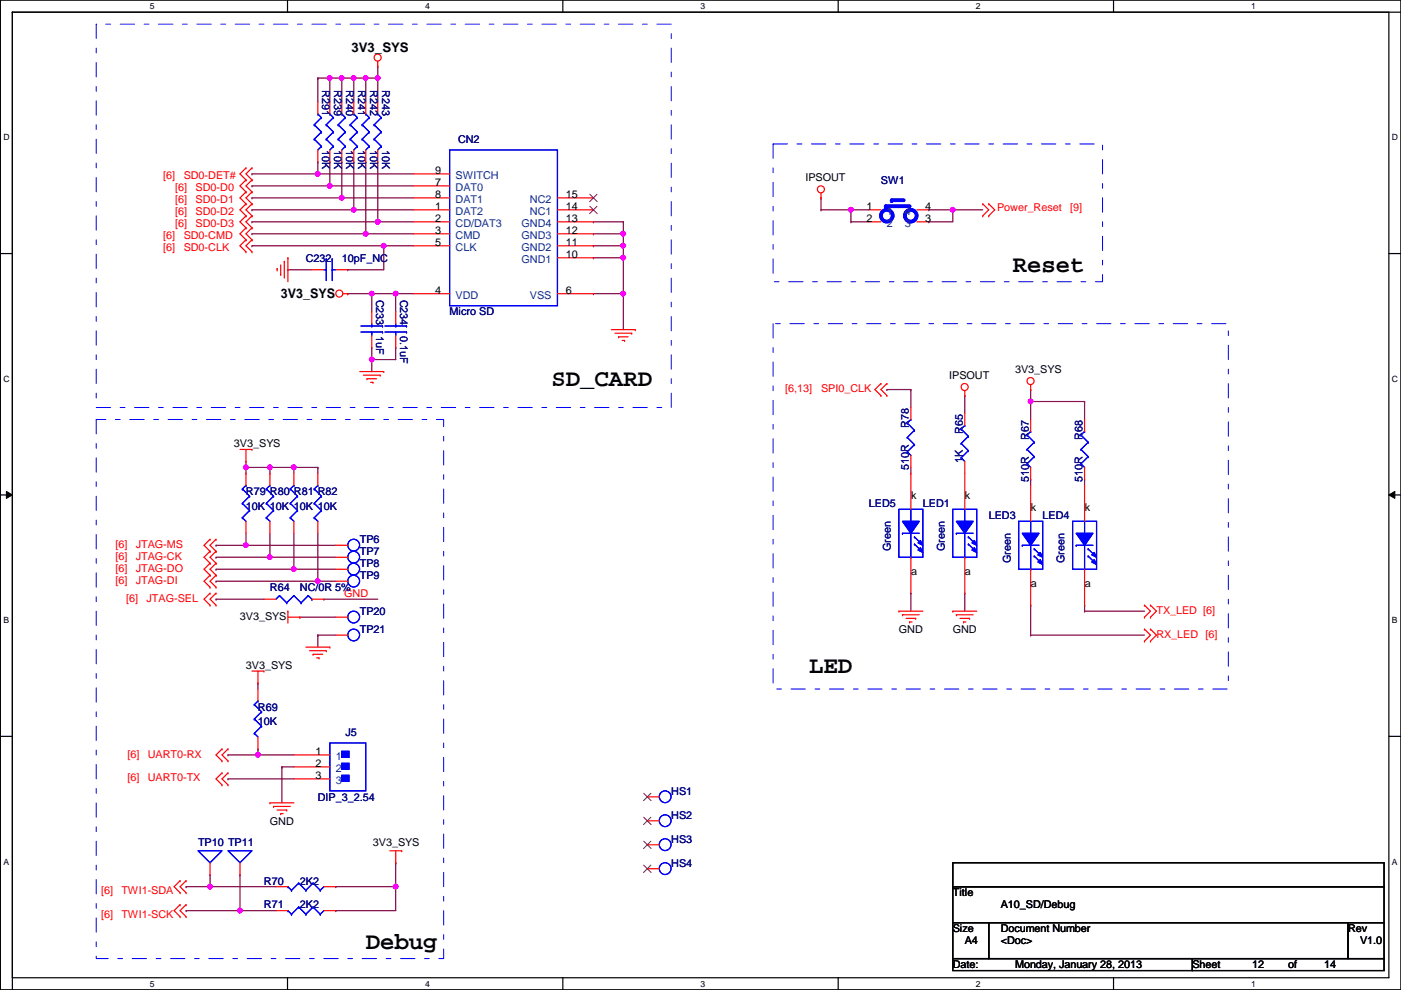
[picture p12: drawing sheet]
<svg xmlns="http://www.w3.org/2000/svg" width="297mm" height="210mm" viewBox="0 0 297 210" stroke-linecap="round" stroke-linejoin="round" font-family="sans-serif">
<path d="M.1 0h296.9v209.8h-296.9zM2.6 2.6h291.9v204.7h-291.9z" fill="none" stroke="#000" stroke-width=".25"/>
<g fill="#fff">
<path d="M31.8 .3h1v2h-1z"/>
<path d="M31.8 207.6h1v1.9h-1z"/>
</g>
<path d="M61 0v2.6M61 207.3v2.5" fill="none" stroke="#000" stroke-width=".25"/>
<g fill="#fff">
<path d="M90.1 .3h1v2h-1z"/>
<path d="M90.1 207.6h1v1.9h-1z"/>
</g>
<path d="M119.3 0v2.6M119.3 207.3v2.5" fill="none" stroke="#000" stroke-width=".25"/>
<g fill="#fff">
<path d="M148.5 .3h1v2h-1z"/>
<path d="M148.5 207.6h1v1.9h-1z"/>
</g>
<path d="M177.7 0v2.6M177.7 207.3v2.5" fill="none" stroke="#000" stroke-width=".25"/>
<g fill="#fff">
<path d="M206.9 .3h1v2h-1z"/>
<path d="M206.9 207.6h1v1.9h-1z"/>
</g>
<path d="M236.1 0v2.6M236.1 207.3v2.5" fill="none" stroke="#000" stroke-width=".25"/>
<g fill="#fff">
<path d="M265.3 .3h.9v2h-.9z"/>
<path d="M265.3 207.6h.9v1.9h-.9z"/>
<path d="M.7 28.2h1.3v1.9h-1.3z"/>
<path d="M295.1 28.2h1.3v1.9h-1.3z"/>
<path d="M.7 79.3h1.3v2h-1.3z"/>
<path d="M295.1 79.3h1.3v2h-1.3z"/>
</g>
<path d="M.1 53.8h2.5M294.5 53.8h2.5" fill="none" stroke="#000" stroke-width=".25"/>
<g fill="#fff">
<path d="M.7 130.5h1.2v2h-1.2z"/>
<path d="M295.1 130.5h1.2v2h-1.2z"/>
</g>
<path d="M.1 104.9h2.5M294.5 104.9h2.5" fill="none" stroke="#000" stroke-width=".25"/>
<path d="M1.4 104.2l1.2 .7-1.2 .8zM294.5 104.9l1.2-.7v1.5z" fill="#000"/>
<path d="M1.4 104.2l1.2 .7-1.2 .8zM294.5 104.9l1.2-.7v1.5z" fill="none" stroke="#000" stroke-width=".21"/>
<g fill="#fff">
<path d="M.7 181.7h1.2v2h-1.2z"/>
<path d="M295.1 181.7h1.2v2h-1.2z"/>
</g>
<path d="M.1 156.1h2.5M294.5 156.1h2.5" fill="none" stroke="#000" stroke-width=".25"/>
<path d="M52.2 115.6h.1M52.2 115.6h19M45.8 127h.1M45.8 127h10.2M62.3 120.7h.1M62.3 120.7h8.9M67.4 123.2h.1M67.4 123.2h3.8M68.7 127h.1M68.7 127h11.4" fill="none" stroke="#800040" stroke-width=".25"/>
<circle cx="52.1" cy="115.6" r=".49" fill="#f0f"/>
<circle cx="52.1" cy="115.6" r=".49" fill="none" stroke="#f0f" stroke-width=".25"/>
<path d="M57.2 118.2h.1M57.2 118.2h14M54.7 160.1h.1M54.7 160.1h7.6" fill="none" stroke="#800040" stroke-width=".25"/>
<circle cx="54.7" cy="160" r=".49" fill="#f0f"/>
<circle cx="54.7" cy="160" r=".49" fill="none" stroke="#f0f" stroke-width=".25"/>
<g fill="none" stroke="#800040" stroke-width=".25">
<path d="M204.6 83.9h.1M204.6 83.9v3.8M218.5 85.1h.1M218.5 85.1h11.5M230 101.6h.1M230 101.6v1.3M204.6 125.8h.1M204.6 125.8v3.8M54.7 158.8h.1M54.7 144.8h.1M54.7 144.8v1.3M54.7 158.8v1.3h-6.4"/>
<path d="M48.3 165.1h.1M48.3 160.1h.1M48.3 165.1h14M59.8 162.6h.1M59.8 162.6h2.5M59.8 162.6v7.6"/>
</g>
<circle cx="218.5" cy="85.1" r=".49" fill="#f0f"/>
<circle cx="218.5" cy="85.1" r=".49" fill="none" stroke="#f0f" stroke-width=".25"/>
<g fill="none" stroke="#800040" stroke-width=".25">
<path d="M218.5 82.6h.1M218.5 85.1h.1M218.5 82.6v6.3M230 85.1h.1M230 85.1v3.8M218.5 101.6h.1M218.5 101.6v1.3M218.5 128.3h.1M218.5 134.7h.1M218.5 128.3v6.4M218.5 134.7h24.2M230 128.3h.1"/>
<path d="M230 129.6h.1M230 128.3v1.3M230 129.6h12.7M44.5 188h.1M44.5 188h14M71.2 193.1h.1M71.2 193.1h12.7M83.9 182.9h.1M83.9 182.9v5.1"/>
</g>
<circle cx="44.5" cy="188" r=".49" fill="#f0f"/>
<circle cx="44.5" cy="188" r=".49" fill="none" stroke="#f0f" stroke-width=".25"/>
<path d="M50.9 193.1h.1M50.9 193.1h7.6M71.2 188h.1M71.2 188h12.7" fill="none" stroke="#800040" stroke-width=".25"/>
<circle cx="83.9" cy="188" r=".49" fill="#f0f"/>
<circle cx="83.9" cy="188" r=".49" fill="none" stroke="#f0f" stroke-width=".25"/>
<path d="M39.5 188h.1M44.5 185.5h.1M44.5 185.5v2.5h-5M50.9 185.5h.1M50.9 185.5v7.6M83.9 188h.1M83.9 188v5.1" fill="none" stroke="#800040" stroke-width=".25"/>
<circle cx="50.9" cy="193.1" r=".49" fill="#f0f"/>
<circle cx="50.9" cy="193.1" r=".49" fill="none" stroke="#f0f" stroke-width=".25"/>
<path d="M174.1 42h.1M174.1 42v2.5M180.4 47h.1M180.4 44.5h.1M180.4 47h3.8M180.4 44.5v2.5M180.4 44.5h3.8M39.5 193.1h.1M39.5 193.1h11.4" fill="none" stroke="#800040" stroke-width=".25"/>
<circle cx="180.4" cy="44.5" r=".49" fill="#f0f"/>
<circle cx="180.4" cy="44.5" r=".49" fill="none" stroke="#f0f" stroke-width=".25"/>
<path d="M174.1 44.5h.1M174.1 44.5h6.3M202 44.5h.1M202 44.5h6.4" fill="none" stroke="#800040" stroke-width=".25"/>
<circle cx="202" cy="44.5" r=".49" fill="#f0f"/>
<circle cx="202" cy="44.5" r=".49" fill="none" stroke="#f0f" stroke-width=".25"/>
<path d="M132.2 54.7h.1M132.2 54.7v7.6M196.9 47h.1M202 44.5h.1M202 44.5v2.5h-5.1M83.9 73.7h.1M83.9 73.7v2.5" fill="none" stroke="#800040" stroke-width=".25"/>
<circle cx="132.1" cy="54.6" r=".49" fill="#f0f"/>
<circle cx="132.1" cy="54.6" r=".49" fill="none" stroke="#f0f" stroke-width=".25"/>
<path d="M67.4 34.3h.1M67.4 36.9h.1M67.4 34.3v2.6M67.4 36.9h20.3" fill="none" stroke="#800040" stroke-width=".25"/>
<circle cx="67.4" cy="36.8" r=".49" fill="#f0f"/>
<circle cx="67.4" cy="36.8" r=".49" fill="none" stroke="#f0f" stroke-width=".25"/>
<path d="M69.9 16.6h.1M69.9 16.6h7.7M72.5 16.6h.1M75 16.6h.1M80.1 14h.1M80.1 14v2.6" fill="none" stroke="#800040" stroke-width=".25"/>
<circle cx="69.9" cy="16.5" r=".49" fill="#f0f"/>
<circle cx="69.9" cy="16.5" r=".49" fill="none" stroke="#f0f" stroke-width=".25"/>
<path d="M77.6 16.6h.1M77.6 16.6h2.5" fill="none" stroke="#800040" stroke-width=".25"/>
<circle cx="80.1" cy="16.5" r=".49" fill="#f0f"/>
<circle cx="80.1" cy="16.5" r=".49" fill="none" stroke="#f0f" stroke-width=".25"/>
<circle cx="77.5" cy="16.5" r=".49" fill="#f0f"/>
<circle cx="77.5" cy="16.5" r=".49" fill="none" stroke="#f0f" stroke-width=".25"/>
<path d="M81.4 52.1h.1M81.4 52.1h6.3" fill="none" stroke="#800040" stroke-width=".25"/>
<circle cx="81.3" cy="52.1" r=".49" fill="#f0f"/>
<circle cx="81.3" cy="52.1" r=".49" fill="none" stroke="#f0f" stroke-width=".25"/>
<path d="M80.1 34.3h.1M80.1 34.3v12.7" fill="none" stroke="#800040" stroke-width=".25"/>
<circle cx="80.1" cy="47" r=".49" fill="#f0f"/>
<circle cx="80.1" cy="47" r=".49" fill="none" stroke="#f0f" stroke-width=".25"/>
<path d="M69.9 34.3h.1M69.9 34.3v5.1M77.6 34.3h.1M77.6 34.3v15.3M73.7 57.2h.1M73.7 57.2h7.7M77.6 49.6h.1M77.6 49.6h10.1M80.1 47h.1M80.1 47h7.6" fill="none" stroke="#800040" stroke-width=".25"/>
<circle cx="77.5" cy="49.5" r=".49" fill="#f0f"/>
<circle cx="77.5" cy="49.5" r=".49" fill="none" stroke="#f0f" stroke-width=".25"/>
<path d="M69.9 39.4h.1M69.9 39.4h17.8M72.5 34.3h.1M72.5 34.3v7.7M72.5 42h.1M72.5 42h15.2M83.9 62.3h.1M83.9 62.3h3.8" fill="none" stroke="#800040" stroke-width=".25"/>
<circle cx="72.4" cy="41.9" r=".49" fill="#f0f"/>
<circle cx="72.4" cy="41.9" r=".49" fill="none" stroke="#f0f" stroke-width=".25"/>
<path d="M75 34.3h.1M75 34.3v10.2M75 44.5h.1M75 44.5h12.7" fill="none" stroke="#800040" stroke-width=".25"/>
<circle cx="75" cy="44.5" r=".49" fill="#f0f"/>
<circle cx="75" cy="44.5" r=".49" fill="none" stroke="#f0f" stroke-width=".25"/>
<path d="M53.4 39.4h.1M53.4 39.4h16.5" fill="none" stroke="#800040" stroke-width=".25"/>
<circle cx="69.9" cy="39.4" r=".49" fill="#f0f"/>
<circle cx="69.9" cy="39.4" r=".49" fill="none" stroke="#f0f" stroke-width=".25"/>
<path d="M53.4 42h.1M53.4 44.5h.1M53.4 47h.1M53.4 42h19.1M53.4 44.5h21.6M53.4 47h26.7" fill="none" stroke="#800040" stroke-width=".25"/>
<circle cx="80.1" cy="47" r=".49" fill="#f0f"/>
<circle cx="80.1" cy="47" r=".49" fill="none" stroke="#f0f" stroke-width=".25"/>
<path d="M69.9 16.6h.1M69.9 16.6v5M72.5 16.6h.1M72.5 16.6v5M53.4 49.6h.1M53.4 52.1h.1M53.4 49.6h24.2M53.4 52.1h28" fill="none" stroke="#800040" stroke-width=".25"/>
<circle cx="72.4" cy="16.5" r=".49" fill="#f0f"/>
<circle cx="72.4" cy="16.5" r=".49" fill="none" stroke="#f0f" stroke-width=".25"/>
<path d="M81.4 52.1h.1M81.4 52.1v5.1M73.7 62.3h.1M73.7 62.3h5.1M78.8 76.2h.1M78.8 76.2v2.6" fill="none" stroke="#800040" stroke-width=".25"/>
<circle cx="78.8" cy="62.2" r=".49" fill="#f0f"/>
<circle cx="78.8" cy="62.2" r=".49" fill="none" stroke="#f0f" stroke-width=".25"/>
<path d="M80.1 16.6h.1M80.1 16.6v5M83.9 62.3h.1M83.9 62.3v3.8" fill="none" stroke="#800040" stroke-width=".25"/>
<circle cx="83.9" cy="62.2" r=".49" fill="#f0f"/>
<circle cx="83.9" cy="62.2" r=".49" fill="none" stroke="#f0f" stroke-width=".25"/>
<path d="M67.4 16.6h.1M67.4 16.6v5M67.4 16.6h2.5M125.8 47h.1M125.8 47h6.4M132.2 49.6h.1M132.2 49.6v2.5M78.8 62.3h.1M78.8 62.3v3.8" fill="none" stroke="#800040" stroke-width=".25"/>
<circle cx="132.1" cy="49.5" r=".49" fill="#f0f"/>
<circle cx="132.1" cy="49.5" r=".49" fill="none" stroke="#f0f" stroke-width=".25"/>
<path d="M125.8 52.1h.1M125.8 52.1h6.4M132.2 62.3h.1M132.2 62.3v7.6" fill="none" stroke="#800040" stroke-width=".25"/>
<circle cx="132.1" cy="62.2" r=".49" fill="#f0f"/>
<circle cx="132.1" cy="62.2" r=".49" fill="none" stroke="#f0f" stroke-width=".25"/>
<path d="M125.8 49.6h.1M125.8 54.7h.1M132.2 47h.1M132.2 52.1h.1M132.2 47v2.6h-6.4M132.2 52.1v2.6h-6.4M125.8 62.3h.1M125.8 62.3h6.4" fill="none" stroke="#800040" stroke-width=".25"/>
<circle cx="132.1" cy="52.1" r=".49" fill="#f0f"/>
<circle cx="132.1" cy="52.1" r=".49" fill="none" stroke="#f0f" stroke-width=".25"/>
<path d="M75 16.6h.1M75 16.6v5M78.8 62.3h.1M78.8 62.3h5.1" fill="none" stroke="#800040" stroke-width=".25"/>
<circle cx="75" cy="16.5" r=".49" fill="#f0f"/>
<circle cx="75" cy="16.5" r=".49" fill="none" stroke="#f0f" stroke-width=".25"/>
<path d="M77.6 16.6h.1M77.6 16.6v5M53.4 36.9h.1M53.4 36.9h14M196.9 44.5h.1M196.9 44.5h5.1M78.8 73.7h.1M78.8 76.2h.1M78.8 73.7v2.5M78.8 76.2h5.1" fill="none" stroke="#800040" stroke-width=".25"/>
<circle cx="78.8" cy="76.2" r=".49" fill="#f0f"/>
<circle cx="78.8" cy="76.2" r=".49" fill="none" stroke="#f0f" stroke-width=".25"/>
<g fill="none" stroke="#800040" stroke-width=".25">
<path d="M61 57.2h.1M61 57.2h5.1M188 82.6h.1M188 82.6h5.1M193.1 82.6h.1M193.1 82.6v3.8M193.1 99.1v1.3M45.8 115.6h.1M45.8 115.6h6.4M52.2 115.6h.1M52.2 113.1v2.5M57.2 118.2h.1"/>
<path d="M57.2 113.1v5.1M193.1 100.4h.1M63.6 130.9h.1M63.6 130.9h7.6M67.4 134.7h.1M67.4 134.7h3.8M67.4 134.7v2.5M193.1 125.8h.1M193.1 125.8v3.8"/>
</g>
<circle cx="57.2" cy="118.1" r=".49" fill="#f0f"/>
<circle cx="57.2" cy="118.1" r=".49" fill="none" stroke="#f0f" stroke-width=".25"/>
<path d="M45.8 118.2h.1M45.8 118.2h11.4M62.3 113.1v7.6M62.3 120.7h.1" fill="none" stroke="#800040" stroke-width=".25"/>
<circle cx="62.3" cy="120.7" r=".49" fill="#f0f"/>
<circle cx="62.3" cy="120.7" r=".49" fill="none" stroke="#f0f" stroke-width=".25"/>
<path d="M67.4 113.1v10.1M45.8 120.7h.1M45.8 120.7h16.5M67.4 123.2h.1" fill="none" stroke="#800040" stroke-width=".25"/>
<circle cx="67.4" cy="123.2" r=".49" fill="#f0f"/>
<circle cx="67.4" cy="123.2" r=".49" fill="none" stroke="#f0f" stroke-width=".25"/>
<path d="M52.2 99.1h.1M52.2 97.8v1.3M52.2 99.1h5M45.8 123.2h.1M45.8 123.2h21.6" fill="none" stroke="#800040" stroke-width=".25"/>
<circle cx="57.2" cy="99.1" r=".49" fill="#f0f"/>
<circle cx="57.2" cy="99.1" r=".49" fill="none" stroke="#f0f" stroke-width=".25"/>
<circle cx="52.1" cy="99.1" r=".49" fill="#f0f"/>
<circle cx="52.1" cy="99.1" r=".49" fill="none" stroke="#f0f" stroke-width=".25"/>
<path d="M52.2 99.1v1.3M57.2 99.1h.1M57.2 99.1v1.3M57.2 99.1h10.2M62.3 99.1h.1M62.3 99.1v1.3M67.4 99.1h.1M67.4 99.1v1.3M52.2 100.4h.1M57.2 100.4h.1" fill="none" stroke="#800040" stroke-width=".25"/>
<circle cx="62.3" cy="99.1" r=".49" fill="#f0f"/>
<circle cx="62.3" cy="99.1" r=".49" fill="none" stroke="#f0f" stroke-width=".25"/>
<g fill="none" stroke="#f00" stroke-width=".25">
<path d="M80.1 14h.1M80.1 13v1M52.2 35.6h.1M52.2 38.1h.1M52.2 35.6l-1.3 1.3 1.3 1.2M52.2 38.1l-1.3 1.3 1.3 1.3M53.4 35.6h.1M53.4 38.1h.1M53.4 35.6l-1.2 1.3 1.2 1.2M53.4 38.1l-1.2 1.3 1.2 1.3M72.5 21.6v2.6M72.5 31.8v2.5"/>
<path d="M52.2 40.7h.1M52.2 43.2h.1M52.2 45.8h.1M52.2 48.3h.1M52.2 50.8h.1M52.2 53.4h.1M52.2 40.7l-1.3 1.3 1.3 1.2M52.2 43.2l-1.3 1.3 1.3 1.3M52.2 45.8l-1.3 1.2 1.3 1.3M52.2 48.3l-1.3 1.3 1.3 1.2M52.2 50.8l-1.3 1.3 1.3 1.3M53.4 40.7h.1"/>
<path d="M53.4 43.2h.1M53.4 45.8h.1M53.4 48.3h.1M53.4 50.8h.1M53.4 53.4h.1M53.4 40.7l-1.2 1.3 1.2 1.2M53.4 43.2l-1.2 1.3 1.2 1.3M53.4 45.8l-1.2 1.2 1.2 1.3M53.4 48.3l-1.2 1.3 1.2 1.2M53.4 50.8l-1.2 1.3 1.2 1.3M58.8 56.9h.1M58.8 56.9v.5"/>
<path d="M59.5 58.2h.1M59.5 56.2v2M60.3 55.4h.1M60.3 55.4v3.6M61 54.7h.1M61 54.7v5M174.1 42h.1M174.1 40.9v1.1M208.4 45.8h.1M208.4 43.2h.1M208.4 43.2l1.2 1.3-1.2 1.3M209.6 45.8h.1"/>
<path d="M209.6 43.2h.1M209.6 43.2l1.3 1.3-1.3 1.3M72.7 62.3h1M73.7 62.3h.1M76.3 78.8h5.1M77 79.5h3.6M80.6 79.5h.1M81.4 78.8h.1M129.6 69.9h5.1M130.4 70.7h3.5M131.1 71.4h.1M131.1 71.4h2.1"/>
<path d="M131.9 72.2h.5M132.4 72.2h.1M133.9 70.7h.1M134.7 69.9h.1M50.9 95.3h2.5M52.2 97.8h.1M52.2 95.3v2.5M53.4 95.3h.1M77.8 80.3h.1M77.8 80.3h2M78.6 81.1h.5M79.1 81.1h.1"/>
<path d="M186.8 83.9h.1M186.8 81.3h.1M186.8 81.3l-1.3 1.3 1.3 1.3M188 83.9h.1M188 81.3h.1M188 81.3l-1.2 1.3 1.2 1.3M204.6 83.9h.1M204.6 82.8v1.1M204.6 87.7v2.5M204.6 97.8v2.6M218.5 82.6h.1M218.5 81.6v1"/>
<path d="M218.5 88.9v2.6M218.5 99.1v2.5M44.5 119.4h.1M44.5 116.9h.1M44.5 114.3h.1M44.5 119.4l-1.2 1.3 1.2 1.3M44.5 116.9l-1.2 1.3 1.2 1.2M44.5 114.3l-1.2 1.3 1.2 1.3M45.8 119.4h.1M45.8 116.9h.1M45.8 114.3h.1M45.8 119.4l-1.3 1.3 1.3 1.3"/>
<path d="M45.8 116.9l-1.3 1.3 1.3 1.2M45.8 114.3l-1.3 1.3 1.3 1.3M52.2 100.4v2.5M52.2 110.5v2.6M71.2 115.6h2.5M44.5 125.8h.1M44.5 128.3h.1M44.5 124.5h.1M44.5 122h.1M44.5 125.8l-1.2 1.2 1.2 1.3M44.5 122l-1.2 1.2 1.2 1.3M45.8 125.8h.1"/>
<path d="M45.8 128.3h.1M45.8 124.5h.1M45.8 122h.1M45.8 125.8l-1.3 1.2 1.3 1.3M45.8 122l-1.3 1.2 1.3 1.3M61 129.6h.1M61 129.6v2.5M61 130.9h2.6M63.6 130.9h.1M64.9 137.2h5M65.6 138h3.6M66.4 138.7h.1"/>
<path d="M66.4 138.7h2M67.1 139.5h.5M67.6 139.5h.1M69.2 138h.1M69.9 137.2h.1M190.6 129.6h.1M190.6 129.6h5.1M191.3 130.3h.1M191.3 130.3h3.6M192.1 131.1h2M192.9 131.9h.1M192.9 131.9h.5"/>
<path d="M194.1 131.1h.1M202 129.6h.1M202 129.6h5.1M202.8 130.3h.1M202.8 130.3h3.5M203.5 131.1h2.1M204.3 131.9h.1M204.3 131.9h.5M205.6 131.1h.1M242.7 130.9h.1M242.7 128.3h.1M242.7 135.9h.1"/>
<path d="M242.7 133.4h.1M242.7 128.3l1.2 1.3-1.2 1.3M242.7 133.4l1.2 1.3-1.2 1.2M243.9 130.9h.1M243.9 128.3h.1M243.9 135.9h.1M243.9 133.4h.1M243.9 128.3l1.3 1.3-1.3 1.3M243.9 133.4l1.3 1.3-1.3 1.2M47.1 158.8h.1M47.1 158.8l-1.3 1.3 1.3 1.2M48.3 158.8h.1"/>
<path d="M48.3 158.8l-1.2 1.3 1.2 1.2M53.4 142.3h2.6M54.7 144.8h.1M54.7 142.3v2.5M56 142.3h.1M47.1 161.3h.1M47.1 166.4h.1M47.1 163.9h.1M47.1 163.9l-1.3 1.2 1.3 1.3M48.3 161.3h.1M48.3 166.4h.1M48.3 163.9h.1"/>
<path d="M48.3 163.9l-1.2 1.2 1.2 1.3M57.2 170.2h.1M57.2 170.2h5.1M58 171h.1M58 171h3.5M58.8 171.7h2M59.5 172.5h.1M59.5 172.5h.5M60.8 171.7h.1M137.2 179.1h2.6M38.2 186.7h.1M38.2 189.3h.1"/>
<path d="M38.2 191.8h.1M38.2 194.4h.1M38.2 186.7l-1.3 1.3 1.3 1.3M38.2 191.8l-1.3 1.3 1.3 1.3M39.5 186.7h.1M39.5 189.3h.1M39.5 191.8h.1M39.5 194.4h.1M39.5 186.7l-1.3 1.3 1.3 1.3M39.5 191.8l-1.3 1.3 1.3 1.3M82.6 180.4h2.6M83.9 182.9h.1"/>
<path d="M83.9 180.4v2.5M85.2 180.4h.1"/>
<circle cx="80.1" cy="12.2" r=".75"/>
<circle cx="174" cy="40.1" r=".75"/>
<circle cx="71.9" cy="62.2" r=".75"/>
<circle cx="204.5" cy="82.1" r=".75"/>
<circle cx="218.5" cy="80.8" r=".75"/>
</g>
<path d="M2.6 2.6h.1M2.6 2.6v207.3M2.6 2.6h294.5M202 182.9h91.5v5.1h-91.5zM202 188h91.5v7.6h-91.5zM202 195.6h7.6v7.6h-7.6zM209.6 195.6h76.2v7.6h-76.2zM285.8 195.6h7.7v7.6h-7.7zM202 203.2h50.8v2.6h-50.8zM252.8 203.2h40.7v2.6h-40.7z" fill="none" stroke="#000" stroke-width=".25"/>
<path d="M20.4 5.1h121.9v81.3h-121.9zM163.9 30.5h69.9v29.2h-69.9zM163.9 68.6h96.5v77.5h-96.5zM20.4 88.9h73.7v114.3h-73.7z" fill="none" stroke="#00f" stroke-width=".21" stroke-dasharray="3 2 1 2"/>
<g fill="none" stroke="#00f" stroke-width=".25">
<path d="M71.7 29.5h.1M71.7 26.5h.1M71.7 29.5l1.5 1.5M71.7 26.5l1.5 1.5M72.5 24.2h.1M72.5 24.2l.7 .7M73.2 31h.1M73.2 28h.1M73.2 24.9h.1M73.2 31l-.7 .8M73.2 28l-1.5 1.5M73.2 24.9l-1.5 1.6"/>
<path d="M203.8 97.1h.1M203.8 94h.1M203.8 91h.1M203.8 97.1l.8 .7M203.8 94l1.5 1.5M203.8 91l1.5 1.5M204.6 90.2h.1M204.6 90.2l-.8 .8M205.3 95.5h.1M205.3 92.5h.1M205.3 95.5l-1.5 1.6M205.3 92.5l-1.5 1.5"/>
<path d="M217.8 98.3h.1M217.8 95.3h.1M217.8 92.2h.1M217.8 98.3l.7 .8M217.8 95.3l1.5 1.5M217.8 92.2l1.5 1.6M218.5 91.5h.1M218.5 91.5l-.7 .7M219.3 96.8h.1M219.3 93.8h.1M219.3 96.8l-1.5 1.5M219.3 93.8l-1.5 1.5"/>
<path d="M51.4 109.8h.1M51.4 106.7h.1M51.4 103.7h.1M51.4 109.8l.8 .7M51.4 106.7l1.5 1.5M51.4 103.7l1.5 1.5M52.2 102.9h.1M52.2 102.9l-.8 .8M52.9 108.2h.1M52.9 105.2h.1M52.9 108.2l-1.5 1.6M52.9 105.2l-1.5 1.5"/>
<circle cx="75" cy="115.6" r="1.25"/>
<circle cx="141" cy="179.1" r="1.25"/>
</g>
<path d="M136.5 178.4l1.5 1.5M138 178.4l-1.6 1.5" fill="none" stroke="#804000" stroke-width=".21"/>
<path d="M187.8 43.7h5.1" fill="none" stroke="#00f" stroke-width=".76"/>
<circle cx="187.8" cy="43.7" r=".38" fill="#00f"/>
<path d="M189.1 42.5h2.5" fill="none" stroke="#00f" stroke-width=".76"/>
<circle cx="189.1" cy="42.5" r=".38" fill="#00f"/>
<g fill="none" stroke="#00f" stroke-width=".76">
<path d="M187.8 43.7h5.1"/>
<circle cx="188" cy="45.7" r="1.25"/>
<circle cx="193.1" cy="45.7" r="1.25"/>
</g>
<circle cx="187.8" cy="43.7" r=".38" fill="#00f"/>
<path d="M189.1 42.5h2.5" fill="none" stroke="#00f" stroke-width=".76"/>
<circle cx="189.1" cy="42.5" r=".38" fill="#00f"/>
<g fill="none" stroke="#00f" stroke-width=".76">
<circle cx="188" cy="45.7" r="1.25"/>
<circle cx="193.1" cy="45.7" r="1.25"/>
</g>
<g fill="none" stroke="#f00" stroke-width=".25">
<path d="M87.7 39.4h7.6M87.7 36.9h7.6M66.1 57.2h2.6M71.2 57.2h2.5M87.7 47h7.6M87.7 44.5h7.6M87.7 49.6h7.6M87.7 52.1h7.6M87.7 42h7.6M118.2 47h7.6M118.2 44.5h7.6M118.2 49.6h7.6"/>
<path d="M118.2 52.1h7.6M118.2 42h7.6M118.2 54.7h7.6M184.2 47h2.6M184.2 44.5h2.6M194.4 47h2.5M194.4 44.5h2.5M87.7 62.3h7.6M118.2 62.3h7.6M57.2 100.4v2.5M57.2 110.5v2.6M71.2 120.7h2.5"/>
<path d="M137.2 169h2.6M44.5 182.9v2.6"/>
</g>
<g fill="none" stroke="#00f" stroke-width=".25">
<path d="M95.3 31.8h22.9v33h-22.9zM68.7 57.2h.5M69.2 57.2h.1M69.2 54.9h.1M69.2 54.9v4.6M70.4 54.9h.1M70.4 57.2h.1M70.4 57.2h.8M70.4 54.9v4.6M56.5 109.8h.1M56.5 106.7h.1M56.5 103.7h.1"/>
<path d="M56.5 109.8l.7 .7M56.5 106.7l1.5 1.5M56.5 103.7l1.5 1.5M57.2 102.9h.1M57.2 102.9l-.7 .8M58 108.2h.1M58 105.2h.1M58 108.2l-1.5 1.6M58 105.2l-1.5 1.5M191.3 113.1h.1M191.3 113.1h3.6M193.1 110.5h.1"/>
<path d="M193.1 118.2h.1M193.1 108v2.5M193.1 113.1v5.1M42 180.4h5.1l-2.6 2.5z"/>
<circle cx="75" cy="120.7" r="1.25"/>
<circle cx="141" cy="168.9" r="1.25"/>
</g>
<path d="M125 43.7l1.6 1.6M125 41.2l1.6 1.6M126.6 43.7l-1.6 1.6M126.6 41.2l-1.6 1.6M136.5 168.2l1.5 1.6M138 168.2l-1.6 1.6" fill="none" stroke="#804000" stroke-width=".21"/>
<path d="M191.3 110.5h3.6l-1.8 2.6z" fill-rule="evenodd" fill="#00f"/>
<path d="M191.3 110.5h3.6l-1.8 2.6z" fill="none" stroke="#00f" stroke-width=".25"/>
<path d="M194.6 116.6l.6-.5 .5 1z" fill-rule="evenodd" fill="#00f"/>
<path d="M194.6 116.6l.6-.5 .5 1z" fill="none" stroke="#00f" stroke-width=".25"/>
<path d="M195.2 114.6l.5 1-1.1-.5z" fill-rule="evenodd" fill="#00f"/>
<path d="M190.6 108h5.1v10.2h-5.1zM191.3 113.1h.1M191.3 113.1h3.6M193.1 110.5h.1M193.1 118.2h.1M193.1 108v2.5M193.1 113.1v5.1M193.9 113.8h.1M193.9 115.4h.1M193.9 113.8l1.5 1.6M193.9 115.4l1.5 1.5M195.2 114.6l.5 1-1.1-.5z" fill="none" stroke="#00f" stroke-width=".25"/>
<path d="M191.3 110.5h3.6l-1.8 2.6z" fill-rule="evenodd" fill="#00f"/>
<path d="M191.3 110.5h3.6l-1.8 2.6z" fill="none" stroke="#00f" stroke-width=".25"/>
<path d="M194.6 116.6l.6-.5 .5 1z" fill-rule="evenodd" fill="#00f"/>
<path d="M194.6 116.6l.6-.5 .5 1z" fill="none" stroke="#00f" stroke-width=".25"/>
<path d="M195.2 114.6l.5 1-1.1-.5z" fill-rule="evenodd" fill="#00f"/>
<g fill="none" stroke="#00f" stroke-width=".25">
<path d="M229.2 98.3h.1M229.2 95.3h.1M229.2 92.2h.1M229.2 98.3l.8 .8M229.2 95.3l1.5 1.5M229.2 92.2l1.5 1.6M230 91.5h.1M230 91.5l-.8 .7M230.7 96.8h.1M230.7 93.8h.1M230.7 96.8l-1.5 1.5M230.7 93.8l-1.5 1.5"/>
<path d="M190.6 108h5.1v10.2h-5.1zM193.9 113.8h.1M193.9 115.4h.1M193.9 113.8l1.5 1.6M193.9 115.4l1.5 1.5M195.2 114.6l.5 1-1.1-.5zM61 193.1h.1M61 193.1l.8 .7M61.8 193.8h.1M63.3 192.3h.1M63.3 192.3l1.6 1.5M63.3 192.3l-1.5 1.5"/>
<path d="M64.9 193.8h.1M66.4 192.3h.1M66.4 192.3l1.5 1.5M66.4 192.3l-1.5 1.5M67.9 193.8h.1M68.7 193.1l-.8 .7"/>
</g>
<path d="M230 88.9v2.6M230 99.1v2.5M193.1 100.4v7.6M193.1 118.2v7.6M58.5 193.1h2.5M68.7 193.1h2.5" fill="none" stroke="#f00" stroke-width=".25"/>
<path d="M72.5 159.3h1.5v1.3h-1.5z" fill-rule="evenodd" fill="#00f"/>
<path d="M72.5 159.3h1.5v1.3h-1.5z" fill="none" stroke="#00f" stroke-width=".25"/>
<path d="M72.5 161.8h1.5v1.3h-1.5z" fill-rule="evenodd" fill="#00f"/>
<path d="M72.5 161.8h1.5v1.3h-1.5z" fill="none" stroke="#00f" stroke-width=".25"/>
<path d="M72.5 164.4h1.5v1.3h-1.5z" fill-rule="evenodd" fill="#00f"/>
<path d="M69.9 157.5h7.7v10.2h-7.7zM72.5 164.4h1.5v1.3h-1.5z" fill="none" stroke="#00f" stroke-width=".25"/>
<path d="M72.5 159.3h1.5v1.3h-1.5z" fill-rule="evenodd" fill="#00f"/>
<path d="M72.5 159.3h1.5v1.3h-1.5z" fill="none" stroke="#00f" stroke-width=".25"/>
<path d="M72.5 161.8h1.5v1.3h-1.5z" fill-rule="evenodd" fill="#00f"/>
<path d="M72.5 161.8h1.5v1.3h-1.5z" fill="none" stroke="#00f" stroke-width=".25"/>
<path d="M72.5 164.4h1.5v1.3h-1.5z" fill-rule="evenodd" fill="#00f"/>
<path d="M216.7 115.6h.1M216.7 115.6h3.6M218.5 113.1h.1M218.5 110.5v2.6M218.5 115.6v5.1M218.5 120.7h.1M69.9 157.5h7.7v10.2h-7.7zM72.5 164.4h1.5v1.3h-1.5z" fill="none" stroke="#00f" stroke-width=".25"/>
<path d="M62.3 160.1h7.6M62.3 162.6h7.6M62.3 165.1h7.6" fill="none" stroke="#f00" stroke-width=".25"/>
<path d="M216.7 113.1h3.6l-1.8 2.5z" fill-rule="evenodd" fill="#00f"/>
<path d="M216.7 113.1h3.6l-1.8 2.5z" fill="none" stroke="#00f" stroke-width=".25"/>
<path d="M220 119.2l.6-.5 .5 1z" fill-rule="evenodd" fill="#00f"/>
<path d="M220 119.2l.6-.5 .5 1z" fill="none" stroke="#00f" stroke-width=".25"/>
<path d="M220.6 117.1l.5 1.1-1.1-.6z" fill-rule="evenodd" fill="#00f"/>
<path d="M216 110.5h5.1v10.2h-5.1zM216.7 115.6h.1M216.7 115.6h3.6M218.5 113.1h.1M218.5 110.5v2.6M218.5 115.6v5.1M219.3 116.4h.1M219.3 117.9h.1M219.3 116.4l1.5 1.5M219.3 117.9l1.5 1.5M220.6 117.1l.5 1.1-1.1-.6zM218.5 120.7h.1" fill="none" stroke="#00f" stroke-width=".25"/>
<path d="M216.7 113.1h3.6l-1.8 2.5z" fill-rule="evenodd" fill="#00f"/>
<path d="M216.7 113.1h3.6l-1.8 2.5z" fill="none" stroke="#00f" stroke-width=".25"/>
<path d="M220 119.2l.6-.5 .5 1z" fill-rule="evenodd" fill="#00f"/>
<path d="M220 119.2l.6-.5 .5 1z" fill="none" stroke="#00f" stroke-width=".25"/>
<path d="M220.6 117.1l.5 1.1-1.1-.6z" fill-rule="evenodd" fill="#00f"/>
<g fill="none" stroke="#00f" stroke-width=".25">
<path d="M69.2 29.5h.1M69.2 26.5h.1M69.2 29.5l1.5 1.5M69.2 26.5l1.5 1.5M69.9 24.2h.1M69.9 24.2l.8 .7M70.7 31h.1M70.7 28h.1M70.7 24.9h.1M70.7 31l-.8 .8M70.7 28l-1.5 1.5M70.7 24.9l-1.5 1.6"/>
<path d="M74.2 29.5h.1M74.2 26.5h.1M74.2 29.5l1.6 1.5M74.2 26.5l1.6 1.5M75 24.2h.1M75 24.2l.8 .7M75.8 31h.1M75.8 28h.1M75.8 24.9h.1M75.8 31l-.8 .8M75.8 28l-1.6 1.5M75.8 24.9l-1.6 1.6"/>
<path d="M79.3 29.5h.1M79.3 26.5h.1M79.3 29.5l1.6 1.5M79.3 26.5l1.6 1.5M80.1 24.2h.1M80.1 24.2l.8 .7M80.9 31h.1M80.9 28h.1M80.9 24.9h.1M80.9 31l-.8 .8M80.9 28l-1.6 1.5M80.9 24.9l-1.6 1.6"/>
<path d="M76.5 70.4h4.6M76.5 69.1h4.6M78.8 69.1h.1M78.8 70.4h.1M78.8 68.6v.5M78.8 70.4v.8M81.1 70.4h.1M81.1 69.1h.1M61.5 109.8h.1M61.5 106.7h.1M61.5 103.7h.1M61.5 109.8l.8 .7"/>
<path d="M61.5 106.7l1.6 1.5M61.5 103.7l1.6 1.5M62.3 102.9h.1M62.3 102.9l-.8 .8M63.1 108.2h.1M63.1 105.2h.1M63.1 108.2l-1.6 1.6M63.1 105.2l-1.6 1.5M202.8 113.1h.1M202.8 113.1h3.5M204.6 110.5h.1M204.6 118.2h.1"/>
<path d="M204.6 108v2.5M204.6 113.1v5.1M216 110.5h5.1v10.2h-5.1zM219.3 116.4h.1M219.3 117.9h.1M219.3 116.4l1.5 1.5M219.3 117.9l1.5 1.5M220.6 117.1l.5 1.1-1.1-.6zM59.3 126.3h.1M59.3 126.3l-.8 .7M59.3 126.3l1.5 1.5M60.8 127.8h.1"/>
<path d="M62.3 126.3h.1M62.3 126.3l-1.5 1.5M62.3 126.3l1.5 1.5M63.8 127.8h.1M65.4 126.3h.1M65.4 126.3l-1.6 1.5M65.4 126.3l.7 .7M66.1 127h.1M53.9 155.5h.1M53.9 152.4h.1M53.9 149.4h.1M53.9 155.5l.8 .8"/>
<path d="M53.9 152.4l1.6 1.6M53.9 149.4l1.6 1.5M54.7 148.6h.1M54.7 148.6l-.8 .8M55.5 154h.1M55.5 150.9h.1M55.5 154l-1.6 1.5M55.5 150.9l-1.6 1.5M48.3 180.4h5.1l-2.5 2.5z"/>
<circle cx="75" cy="118.1" r="1.25"/>
</g>
<g fill="none" stroke="#f00" stroke-width=".25">
<path d="M69.9 21.6v2.6M69.9 31.8v2.5M75 21.6v2.6M75 31.8v2.5M80.1 21.6v2.6M80.1 31.8v2.5M78.8 66.1v2.5M78.8 71.2v2.5M62.3 100.4v2.5M62.3 110.5v2.6M71.2 118.2h2.5M218.5 102.9v7.6"/>
<path d="M56 127h2.5M66.1 127h2.6M218.5 120.7v7.6M54.7 146.1v2.5M54.7 156.3v2.5M50.9 182.9v2.6"/>
</g>
<path d="M202.8 110.5h3.5l-1.7 2.6z" fill-rule="evenodd" fill="#00f"/>
<path d="M202.8 110.5h3.5l-1.7 2.6z" fill="none" stroke="#00f" stroke-width=".25"/>
<path d="M206.1 116.6l.5-.5 .5 1z" fill-rule="evenodd" fill="#00f"/>
<path d="M206.1 116.6l.5-.5 .5 1z" fill="none" stroke="#00f" stroke-width=".25"/>
<path d="M206.6 114.6l.5 1-1-.5z" fill-rule="evenodd" fill="#00f"/>
<path d="M202 108h5.1v10.2h-5.1zM202.8 113.1h.1M202.8 113.1h3.5M204.6 110.5h.1M204.6 118.2h.1M204.6 108v2.5M204.6 113.1v5.1M205.3 113.8h.1M205.3 115.4h.1M205.3 113.8l1.5 1.6M205.3 115.4l1.5 1.5M206.6 114.6l.5 1-1-.5z" fill="none" stroke="#00f" stroke-width=".25"/>
<path d="M202.8 110.5h3.5l-1.7 2.6z" fill-rule="evenodd" fill="#00f"/>
<path d="M202.8 110.5h3.5l-1.7 2.6z" fill="none" stroke="#00f" stroke-width=".25"/>
<path d="M206.1 116.6l.5-.5 .5 1z" fill-rule="evenodd" fill="#00f"/>
<path d="M206.1 116.6l.5-.5 .5 1z" fill="none" stroke="#00f" stroke-width=".25"/>
<path d="M206.6 114.6l.5 1-1-.5z" fill-rule="evenodd" fill="#00f"/>
<g fill="none" stroke="#00f" stroke-width=".25">
<path d="M202 108h5.1v10.2h-5.1zM205.3 113.8h.1M205.3 115.4h.1M205.3 113.8l1.5 1.6M205.3 115.4l1.5 1.5M206.6 114.6l.5 1-1-.5zM228.2 115.6h.1M228.2 115.6h3.5M230 113.1h.1M230 110.5v2.6M230 115.6v5.1M230 120.7h.1"/>
<circle cx="75" cy="134.6" r="1.25"/>
<circle cx="141" cy="174" r="1.25"/>
</g>
<path d="M204.6 100.4v7.6M204.6 118.2v7.6M71.2 134.7h2.5M137.2 174h2.6" fill="none" stroke="#f00" stroke-width=".25"/>
<path d="M136.5 173.3l1.5 1.5M138 173.3l-1.6 1.5" fill="none" stroke="#804000" stroke-width=".21"/>
<path d="M228.2 113.1h3.5l-1.7 2.5z" fill-rule="evenodd" fill="#00f"/>
<path d="M228.2 113.1h3.5l-1.7 2.5z" fill="none" stroke="#00f" stroke-width=".25"/>
<path d="M231.5 119.2l.5-.5 .5 1z" fill-rule="evenodd" fill="#00f"/>
<path d="M231.5 119.2l.5-.5 .5 1z" fill="none" stroke="#00f" stroke-width=".25"/>
<path d="M232 117.1l.5 1.1-1-.6z" fill-rule="evenodd" fill="#00f"/>
<path d="M227.4 110.5h5.1v10.2h-5.1zM228.2 115.6h.1M228.2 115.6h3.5M230 113.1h.1M230 110.5v2.6M230 115.6v5.1M230.7 116.4h.1M230.7 117.9h.1M230.7 116.4l1.5 1.5M230.7 117.9l1.5 1.5M232 117.1l.5 1.1-1-.6zM230 120.7h.1" fill="none" stroke="#00f" stroke-width=".25"/>
<path d="M228.2 113.1h3.5l-1.7 2.5z" fill-rule="evenodd" fill="#00f"/>
<path d="M228.2 113.1h3.5l-1.7 2.5z" fill="none" stroke="#00f" stroke-width=".25"/>
<path d="M231.5 119.2l.5-.5 .5 1z" fill-rule="evenodd" fill="#00f"/>
<path d="M231.5 119.2l.5-.5 .5 1z" fill="none" stroke="#00f" stroke-width=".25"/>
<path d="M232 117.1l.5 1.1-1-.6z" fill-rule="evenodd" fill="#00f"/>
<g fill="none" stroke="#00f" stroke-width=".25">
<path d="M66.6 29.5h.1M66.6 26.5h.1M66.6 29.5l1.6 1.5M66.6 26.5l1.6 1.5M67.4 24.2h.1M67.4 24.2l.8 .7M68.2 31h.1M68.2 28h.1M68.2 24.9h.1M68.2 31l-.8 .8M68.2 28l-1.6 1.5M68.2 24.9l-1.6 1.6"/>
<path d="M76.8 29.5h.1M76.8 26.5h.1M76.8 29.5l1.5 1.5M76.8 26.5l1.5 1.5M77.6 24.2h.1M77.6 24.2l.7 .7M78.3 31h.1M78.3 28h.1M78.3 24.9h.1M78.3 31l-.7 .8M78.3 28l-1.5 1.5M78.3 24.9l-1.5 1.6"/>
<path d="M81.6 70.4h4.6M81.6 69.1h4.6M83.9 69.1h.1M83.9 70.4h.1M83.9 68.6v.5M83.9 70.4v.8M86.2 70.4h.1M86.2 69.1h.1M192.4 95.8h.1M192.4 92.8h.1M192.4 89.7h.1M192.4 95.8l.7 .8"/>
<path d="M192.4 92.8l1.5 1.5M192.4 89.7l1.5 1.5M193.1 88.9h.1M193.1 88.9l-.7 .8M193.9 94.3h.1M193.9 91.2h.1M193.9 94.3l-1.5 1.5M193.9 91.2l-1.5 1.6M66.6 109.8h.1M66.6 106.7h.1M66.6 103.7h.1M66.6 109.8l.8 .7"/>
<path d="M66.6 106.7l1.6 1.5M66.6 103.7l1.6 1.5M67.4 102.9h.1M67.4 102.9l-.8 .8M68.2 108.2h.1M68.2 105.2h.1M68.2 108.2l-1.6 1.6M68.2 105.2l-1.6 1.5M227.4 110.5h5.1v10.2h-5.1zM230.7 116.4h.1M230.7 117.9h.1M230.7 116.4l1.5 1.5"/>
<path d="M230.7 117.9l1.5 1.5M232 117.1l.5 1.1-1-.6zM61 188h.1M61 188l.8 .8M61.8 188.8h.1M63.3 187.2h.1M63.3 187.2l1.6 1.6M63.3 187.2l-1.5 1.6M64.9 188.8h.1M66.4 187.2h.1M66.4 187.2l1.5 1.6M66.4 187.2l-1.5 1.6"/>
<path d="M67.9 188.8h.1M68.7 188l-.8 .8"/>
<circle cx="75" cy="123.2" r="1.25"/>
<circle cx="75" cy="130.8" r="1.25"/>
<circle cx="141" cy="184.2" r="1.25"/>
</g>
<g fill="none" stroke="#f00" stroke-width=".25">
<path d="M67.4 21.6v2.6M67.4 31.8v2.5M77.6 21.6v2.6M77.6 31.8v2.5M83.9 66.1v2.5M83.9 71.2v2.5M193.1 86.4v2.5M193.1 96.6v2.5M67.4 100.4v2.5M67.4 110.5v2.6M230 102.9v7.6M71.2 123.2h2.5"/>
<path d="M71.2 130.9h2.5M230 120.7v7.6M58.5 188h2.5M68.7 188h2.5M137.2 184.2h2.6"/>
</g>
<path d="M136.5 183.4l1.5 1.6M138 183.4l-1.6 1.6" fill="none" stroke="#804000" stroke-width=".21"/>
<circle cx="52.1" cy="115.6" r=".49" fill="#f0f"/>
<circle cx="52.1" cy="115.6" r=".49" fill="none" stroke="#f0f" stroke-width=".25"/>
<circle cx="54.7" cy="160" r=".49" fill="#f0f"/>
<circle cx="54.7" cy="160" r=".49" fill="none" stroke="#f0f" stroke-width=".25"/>
<circle cx="218.5" cy="85.1" r=".49" fill="#f0f"/>
<circle cx="218.5" cy="85.1" r=".49" fill="none" stroke="#f0f" stroke-width=".25"/>
<circle cx="44.5" cy="188" r=".49" fill="#f0f"/>
<circle cx="44.5" cy="188" r=".49" fill="none" stroke="#f0f" stroke-width=".25"/>
<circle cx="83.9" cy="188" r=".49" fill="#f0f"/>
<circle cx="83.9" cy="188" r=".49" fill="none" stroke="#f0f" stroke-width=".25"/>
<circle cx="50.9" cy="193.1" r=".49" fill="#f0f"/>
<circle cx="50.9" cy="193.1" r=".49" fill="none" stroke="#f0f" stroke-width=".25"/>
<circle cx="180.4" cy="44.5" r=".49" fill="#f0f"/>
<circle cx="180.4" cy="44.5" r=".49" fill="none" stroke="#f0f" stroke-width=".25"/>
<circle cx="202" cy="44.5" r=".49" fill="#f0f"/>
<circle cx="202" cy="44.5" r=".49" fill="none" stroke="#f0f" stroke-width=".25"/>
<circle cx="132.1" cy="54.6" r=".49" fill="#f0f"/>
<circle cx="132.1" cy="54.6" r=".49" fill="none" stroke="#f0f" stroke-width=".25"/>
<circle cx="67.4" cy="36.8" r=".49" fill="#f0f"/>
<circle cx="67.4" cy="36.8" r=".49" fill="none" stroke="#f0f" stroke-width=".25"/>
<circle cx="69.9" cy="16.5" r=".49" fill="#f0f"/>
<circle cx="69.9" cy="16.5" r=".49" fill="none" stroke="#f0f" stroke-width=".25"/>
<circle cx="80.1" cy="16.5" r=".49" fill="#f0f"/>
<circle cx="80.1" cy="16.5" r=".49" fill="none" stroke="#f0f" stroke-width=".25"/>
<circle cx="77.5" cy="16.5" r=".49" fill="#f0f"/>
<circle cx="77.5" cy="16.5" r=".49" fill="none" stroke="#f0f" stroke-width=".25"/>
<circle cx="81.3" cy="52.1" r=".49" fill="#f0f"/>
<circle cx="81.3" cy="52.1" r=".49" fill="none" stroke="#f0f" stroke-width=".25"/>
<circle cx="80.1" cy="47" r=".49" fill="#f0f"/>
<circle cx="80.1" cy="47" r=".49" fill="none" stroke="#f0f" stroke-width=".25"/>
<circle cx="77.5" cy="49.5" r=".49" fill="#f0f"/>
<circle cx="77.5" cy="49.5" r=".49" fill="none" stroke="#f0f" stroke-width=".25"/>
<circle cx="72.4" cy="41.9" r=".49" fill="#f0f"/>
<circle cx="72.4" cy="41.9" r=".49" fill="none" stroke="#f0f" stroke-width=".25"/>
<circle cx="75" cy="44.5" r=".49" fill="#f0f"/>
<circle cx="75" cy="44.5" r=".49" fill="none" stroke="#f0f" stroke-width=".25"/>
<circle cx="69.9" cy="39.4" r=".49" fill="#f0f"/>
<circle cx="69.9" cy="39.4" r=".49" fill="none" stroke="#f0f" stroke-width=".25"/>
<circle cx="80.1" cy="47" r=".49" fill="#f0f"/>
<circle cx="80.1" cy="47" r=".49" fill="none" stroke="#f0f" stroke-width=".25"/>
<circle cx="72.4" cy="16.5" r=".49" fill="#f0f"/>
<circle cx="72.4" cy="16.5" r=".49" fill="none" stroke="#f0f" stroke-width=".25"/>
<circle cx="78.8" cy="62.2" r=".49" fill="#f0f"/>
<circle cx="78.8" cy="62.2" r=".49" fill="none" stroke="#f0f" stroke-width=".25"/>
<circle cx="83.9" cy="62.2" r=".49" fill="#f0f"/>
<circle cx="83.9" cy="62.2" r=".49" fill="none" stroke="#f0f" stroke-width=".25"/>
<circle cx="132.1" cy="49.5" r=".49" fill="#f0f"/>
<circle cx="132.1" cy="49.5" r=".49" fill="none" stroke="#f0f" stroke-width=".25"/>
<circle cx="132.1" cy="62.2" r=".49" fill="#f0f"/>
<circle cx="132.1" cy="62.2" r=".49" fill="none" stroke="#f0f" stroke-width=".25"/>
<circle cx="132.1" cy="52.1" r=".49" fill="#f0f"/>
<circle cx="132.1" cy="52.1" r=".49" fill="none" stroke="#f0f" stroke-width=".25"/>
<circle cx="75" cy="16.5" r=".49" fill="#f0f"/>
<circle cx="75" cy="16.5" r=".49" fill="none" stroke="#f0f" stroke-width=".25"/>
<circle cx="78.8" cy="76.2" r=".49" fill="#f0f"/>
<circle cx="78.8" cy="76.2" r=".49" fill="none" stroke="#f0f" stroke-width=".25"/>
<circle cx="57.2" cy="118.1" r=".49" fill="#f0f"/>
<circle cx="57.2" cy="118.1" r=".49" fill="none" stroke="#f0f" stroke-width=".25"/>
<circle cx="62.3" cy="120.7" r=".49" fill="#f0f"/>
<circle cx="62.3" cy="120.7" r=".49" fill="none" stroke="#f0f" stroke-width=".25"/>
<circle cx="67.4" cy="123.2" r=".49" fill="#f0f"/>
<circle cx="67.4" cy="123.2" r=".49" fill="none" stroke="#f0f" stroke-width=".25"/>
<circle cx="57.2" cy="99.1" r=".49" fill="#f0f"/>
<circle cx="57.2" cy="99.1" r=".49" fill="none" stroke="#f0f" stroke-width=".25"/>
<circle cx="52.1" cy="99.1" r=".49" fill="#f0f"/>
<circle cx="52.1" cy="99.1" r=".49" fill="none" stroke="#f0f" stroke-width=".25"/>
<circle cx="62.3" cy="99.1" r=".49" fill="#f0f"/>
<circle cx="62.3" cy="99.1" r=".49" fill="none" stroke="#f0f" stroke-width=".25"/>
<g font-size="5.1">
<text x="214.7" y="57.7">Reset</text>
<text x="116.9" y="81.8">SD_CARD</text>
<text x="171.5" y="142.7">LED</text>
<text x="77.6" y="201.2">Debug</text>
</g>
<g font-size="2.8">
<text x="74.5" y="11">3V3_SYS</text>
<text x="59.5" y="63.1">3V3_SYS</text>
</g>
<g font-size="2.3" fill="#000080">
<text x="68.3" y="19.1" transform="rotate(90 68.3 19.1)">R291</text>
<text x="70.9" y="19.1" transform="rotate(90 70.9 19.1)">R239</text>
<text x="73.4" y="19.1" transform="rotate(90 73.4 19.1)">R240</text>
<text x="75.9" y="19.1" transform="rotate(90 75.9 19.1)">R241</text>
<text x="78.5" y="19.1" transform="rotate(90 78.5 19.1)">R242</text>
<text x="81" y="19.1" transform="rotate(90 81 19.1)">R243</text>
<text x="68.3" y="31.8" transform="rotate(90 68.3 31.8)">10K</text>
<text x="70.9" y="31.8" transform="rotate(90 70.9 31.8)">10K</text>
<text x="73.4" y="31.8" transform="rotate(90 73.4 31.8)">10K</text>
<text x="75.9" y="31.8" transform="rotate(90 75.9 31.8)">10K</text>
<text x="78.5" y="31.8" transform="rotate(90 78.5 31.8)">10K</text>
<text x="81" y="31.8" transform="rotate(90 81 31.8)">10K</text>
<text x="97.1" y="30.3">CN2</text>
<text x="186.8" y="38.9">SW1</text>
<text x="64.9" y="55.5">C232</text>
<text x="72.5" y="55.5">10pF_NC</text>
<text x="79.8" y="63.5" transform="rotate(90 79.8 63.5)">C233</text>
<text x="84.8" y="63.5" transform="rotate(90 84.8 63.5)">C234</text>
<text x="79.8" y="71.2" transform="rotate(90 79.8 71.2)">1uF</text>
<text x="84.8" y="71.2" transform="rotate(90 84.8 71.2)">0.1uF</text>
<text x="95.3" y="66.9">Micro SD</text>
<text x="192.7" y="90.7" transform="rotate(-90 192.7 90.7)">R78</text>
<text x="204.1" y="92" transform="rotate(-90 204.1 92)">R65</text>
<text x="218.1" y="93.3" transform="rotate(-90 218.1 93.3)">R67</text>
<text x="229.5" y="93.3" transform="rotate(-90 229.5 93.3)">R68</text>
<text x="192.7" y="99.6" transform="rotate(-90 192.7 99.6)">510R</text>
<text x="204.1" y="98.1" transform="rotate(-90 204.1 98.1)">1K</text>
<text x="52.2" y="105">R79 R80 R81 R82</text>
<text x="184.2" y="107.5">LED5</text>
<text x="195.7" y="107.5">LED1</text>
<text x="218.1" y="102.2" transform="rotate(-90 218.1 102.2)">510R</text>
<text x="229.5" y="102.2" transform="rotate(-90 229.5 102.2)">510R</text>
<text x="52.2" y="108">10K 10K 10K 10K</text>
<text x="209.6" y="110.1">LED3</text>
<text x="221.1" y="110.1">LED4</text>
<text x="76.3" y="115.1">TP6</text>
<text x="76.3" y="117.7">TP7</text>
<text x="188.9" y="116.9" transform="rotate(-90 188.9 116.9)">Green</text>
<text x="200.3" y="116.9" transform="rotate(-90 200.3 116.9)">Green</text>
<text x="214.3" y="119.4" transform="rotate(-90 214.3 119.4)">Green</text>
<text x="225.7" y="119.4" transform="rotate(-90 225.7 119.4)">Green</text>
<text x="57.2" y="125.3">R64</text>
<text x="63.6" y="125.3">NC/0R 5%</text>
<text x="76.3" y="120.2">TP8</text>
<text x="76.3" y="122.8">TP9</text>
<text x="76.3" y="130.4">TP20</text>
<text x="76.3" y="134.2">TP21</text>
<text x="54.7" y="150.7">R69</text>
<text x="54.7" y="153.8">10K</text>
<text x="73.2" y="156">J5</text>
<text x="67.4" y="169.8">DIP_3_2.54</text>
<text x="142.3" y="168.5">HS1</text>
<text x="142.3" y="173.6">HS2</text>
<text x="42" y="179.4">TP10 TP11</text>
<text x="142.3" y="178.6">HS3</text>
<text x="142.3" y="183.7">HS4</text>
<text x="56" y="187.5">R70</text>
<text x="63.6" y="187.5">2K2</text>
<text x="56" y="192.6">R71</text>
<text x="63.6" y="192.6">2K2</text>
</g>
<g font-size="2.3" fill="#f00">
<text x="34.6" y="37.9">[6]</text>
<text x="37.2" y="40.5">[6]</text>
<text x="38.9" y="37.9">SD0-DET#</text>
<text x="41.5" y="40.5">SD0-D0</text>
<text x="37.2" y="43">[6]</text>
<text x="37.2" y="45.6">[6]</text>
<text x="41.5" y="43">SD0-D1</text>
<text x="41.5" y="45.6">SD0-D2</text>
<text x="211.4" y="44.8">Power_Reset</text>
<text x="226.9" y="44.8">[9]</text>
<text x="34.6" y="50.6">[6]</text>
<text x="34.6" y="53.2">[6]</text>
<text x="37.2" y="48.1">[6]</text>
<text x="38.9" y="50.6">SD0-CMD</text>
<text x="38.9" y="53.2">SD0-CLK</text>
<text x="41.5" y="48.1">SD0-D3</text>
<text x="166.5" y="83.1">[6,13]</text>
<text x="174.1" y="83.1">SPI0_CLK</text>
<text x="24.5" y="118.7">[6]</text>
<text x="24.5" y="116.2">[6]</text>
<text x="28.8" y="118.7">JTAG-CK</text>
<text x="28.8" y="116.2">JTAG-MS</text>
<text x="24.5" y="123.8">[6]</text>
<text x="24.5" y="121.2">[6]</text>
<text x="28.8" y="123.8">JTAG-DI</text>
<text x="28.8" y="121.2">JTAG-DO</text>
<text x="26.8" y="127.6">[6]</text>
<text x="31.1" y="127.6">JTAG-SEL</text>
<text x="73" y="126.5">GND</text>
<text x="245.2" y="130.1">TX_LED [6]</text>
<text x="245.2" y="135.2">RX_LED [6]</text>
<text x="27" y="160.6">[6]</text>
<text x="31.3" y="160.6">UART0-RX</text>
<text x="27" y="165.7">[6]</text>
<text x="31.3" y="165.7">UART0-TX</text>
<text x="21.4" y="189.6">[6]</text>
<text x="25.7" y="189.6">TWI1-SDA</text>
<text x="21.4" y="194.6">[6]</text>
<text x="25.7" y="194.6">TWI1-SCK</text>
</g>
<g font-size="2.3">
<text x="92.3" y="39.4">7</text>
<text x="92.3" y="41.9">8</text>
<text x="92.3" y="36.8">9</text>
<text x="120" y="41.9">15</text>
<text x="170.8" y="38.4">IPSOUT</text>
<text x="92.3" y="44.4">1</text>
<text x="92.3" y="47">2</text>
<text x="120" y="47">13</text>
<text x="120" y="44.4">14</text>
<text x="183.7" y="47">2</text>
<text x="183.7" y="44.4">1</text>
<text x="196.2" y="47">3</text>
<text x="196.2" y="44.4">4</text>
<text x="92.3" y="49.5">3</text>
<text x="92.3" y="52.1">5</text>
<text x="120" y="52.1">11</text>
<text x="120" y="49.5">12</text>
<text x="120" y="54.6">10</text>
<text x="92.3" y="62.2">4</text>
<text x="120" y="62.2">6</text>
<text x="201.2" y="80.3">IPSOUT</text>
<text x="215.2" y="79.1">3V3_SYS</text>
<text x="49.6" y="94.8">3V3_SYS</text>
<text x="193.2" y="105.7">k</text>
<text x="204.6" y="105.7">k</text>
<text x="218.6" y="108.2">k</text>
<text x="230" y="108.2">k</text>
<text x="193.2" y="122">a</text>
<text x="204.6" y="122">a</text>
<text x="218.6" y="124.5">a</text>
<text x="230" y="124.5">a</text>
<text x="50.9" y="131.4">3V3_SYS</text>
<text x="190.6" y="134.2">GND</text>
<text x="202" y="134.2">GND</text>
<text x="52.2" y="141.8">3V3_SYS</text>
<text x="66.9" y="160">1</text>
<text x="66.9" y="162.6">2</text>
<text x="66.9" y="165.1">3</text>
<text x="57.2" y="174.8">GND</text>
<text x="79.1" y="179.4">3V3_SYS</text>
<text x="202" y="190.1">Title</text>
<text x="202" y="197.7">Size</text>
<text x="212.2" y="197.7">Document Number</text>
<text x="212.2" y="192.6">A10_SD/Debug</text>
<text x="285.8" y="197.7">Rev</text>
<text x="204.6" y="200.2">A4</text>
<text x="212.2" y="200.2">&lt;Doc&gt;</text>
<text x="288.4" y="200.2">V1.0</text>
<text x="202" y="205.3">Date:</text>
<text x="215.2" y="205.3">Monday, January 28, 2013</text>
<text x="252.8" y="205.3">Sheet</text>
<text x="265.5" y="205.3">12</text>
<text x="273.1" y="205.3">of</text>
<text x="280.8" y="205.3">14</text>
</g>
<g font-size="2.3" fill="#004080">
<text x="96.6" y="40.5">DAT0</text>
<text x="96.6" y="37.9">SWITCH</text>
<text x="96.6" y="45.6">DAT2</text>
<text x="96.6" y="43">DAT1</text>
<text x="112.3" y="45.6">NC1</text>
<text x="112.3" y="43">NC2</text>
<text x="188" y="45.6">1</text>
<text x="191.9" y="45.6">4</text>
<text x="96.6" y="48.1">CD/DAT3</text>
<text x="96.6" y="50.6">CMD</text>
<text x="96.6" y="53.2">CLK</text>
<text x="110.6" y="53.2">GND2</text>
<text x="110.6" y="50.6">GND3</text>
<text x="110.6" y="48.1">GND4</text>
<text x="188" y="48.1">2</text>
<text x="191.9" y="48.1">3</text>
<text x="110.6" y="55.7">GND1</text>
<text x="96.6" y="63.3">VDD</text>
<text x="112.3" y="63.3">VSS</text>
<text x="71.2" y="161.1">1</text>
<text x="71.2" y="163.7">2</text>
<text x="71.2" y="166.2">3</text>
</g>
<g font-size="1.8">
<text x="31.8" y="1.9">5</text>
<text x="90.1" y="1.9">4</text>
<text x="148.5" y="1.9">3</text>
<text x="206.9" y="1.9">2</text>
<text x="265.3" y="1.9">1</text>
<text x=".7" y="29.8">D</text>
<text x="295.1" y="29.8">D</text>
<text x=".7" y="80.9">C</text>
<text x="295.1" y="80.9">C</text>
<text x=".7" y="132.1">B</text>
<text x="295.1" y="132.1">B</text>
<text x=".7" y="183.3">A</text>
<text x="295.1" y="183.3">A</text>
<text x="31.8" y="209.2">5</text>
<text x="90.1" y="209.2">4</text>
<text x="148.5" y="209.2">3</text>
<text x="206.9" y="209.2">2</text>
<text x="265.3" y="209.2">1</text>
</g>
</svg>
